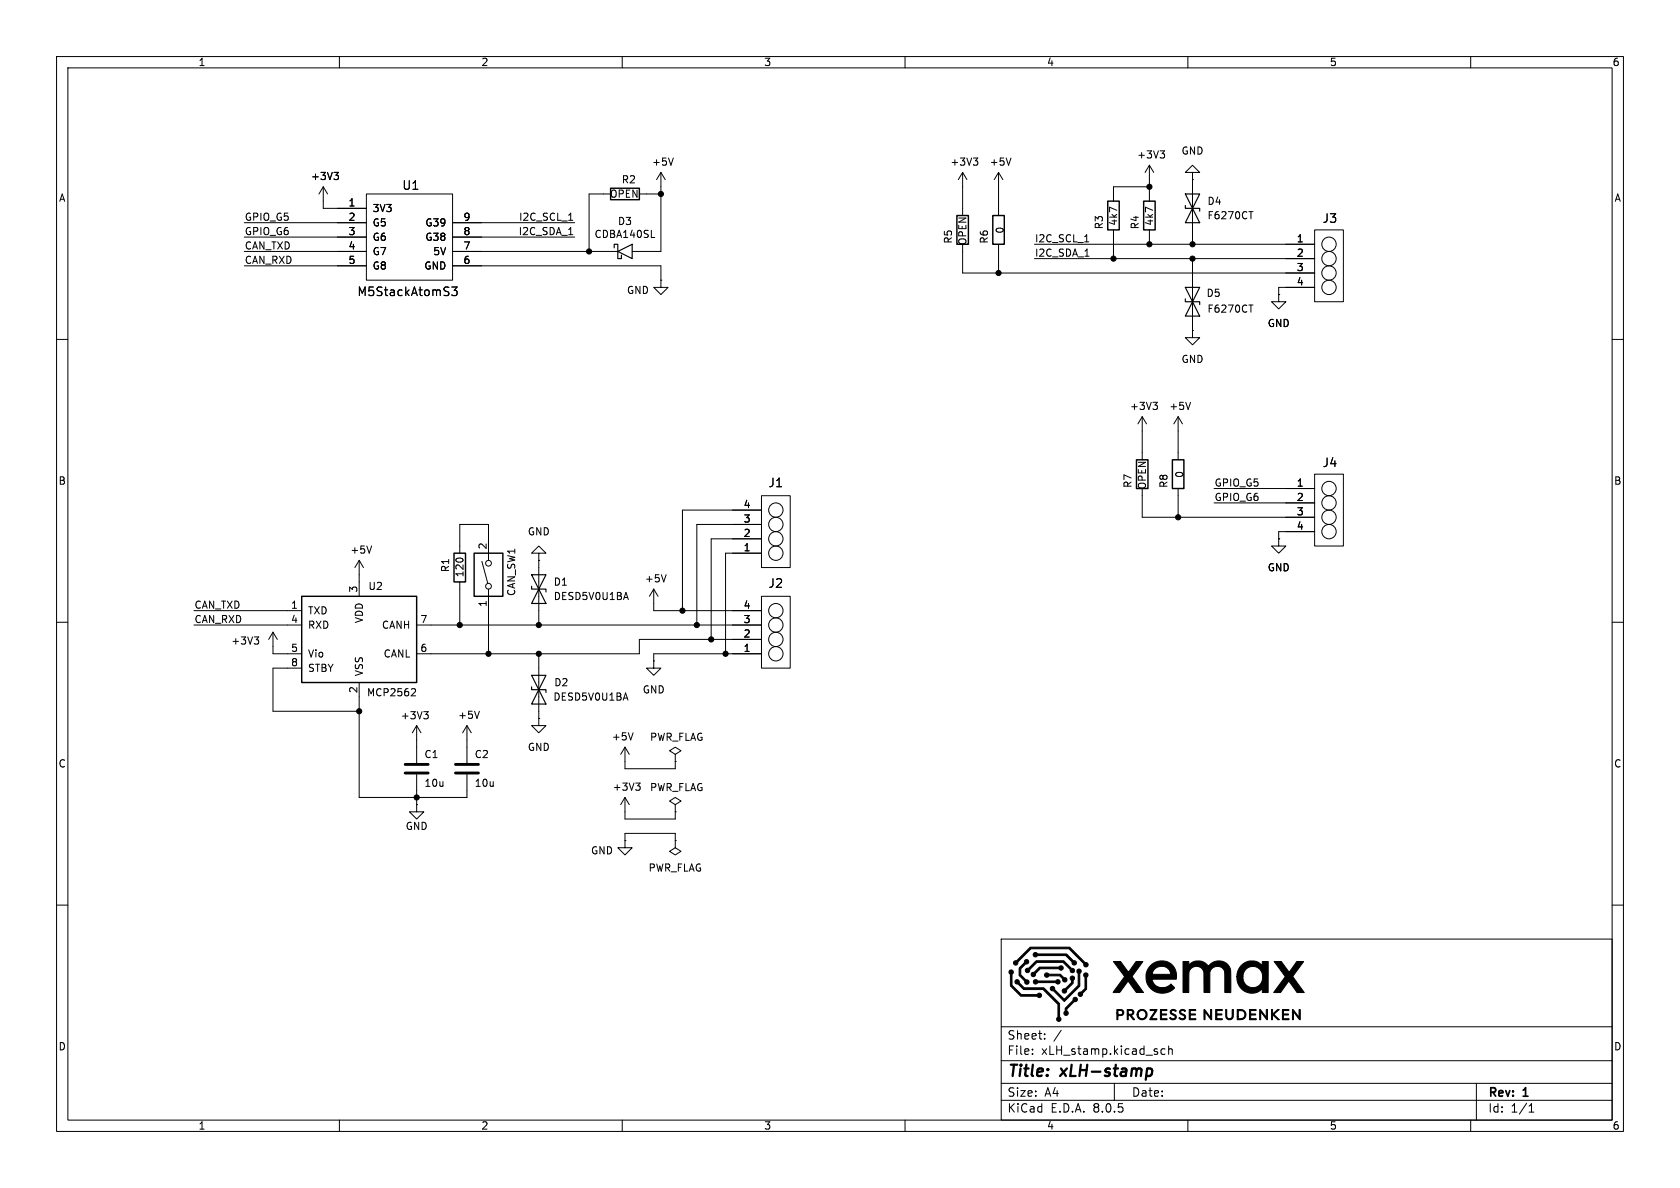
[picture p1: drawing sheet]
<svg xmlns="http://www.w3.org/2000/svg" width="297mm" height="210mm" viewBox="0 0 297 210" stroke-linecap="round" stroke-linejoin="round" font-family="sans-serif">
<g fill="none" stroke="#000" stroke-width=".18">
<path d="M10 10h277v190h-277zM12 12h273v186h-273zM60 10v2M110 10v2M160 10v2M210 10v2M260 10v2M43.2 39.4h21.6M57.1 33v3.8h7.7M57.1 33l-.7 1.3M57.1 33l.8 1.3M59 30.5h.8l-.4 .5"/>
<path d="M59.6 31l.2 .2v.3l-.2 .2M64.8 34.3h15.2v15.2h-15.2zM80 39.4h21.6M100.5 38.9h.8M107.9 34.3h-3.8v10.2M113 34.3h3.8M116.8 30.5v14h-5M116.8 30.5l-.7 1.3M116.8 30.5l.8 1.3M119 27.9l-.4 1.3M170.2 30.5v7.6M170.2 30.5l-.8 1.3"/>
<path d="M170.2 30.5l.7 1.3M172.1 27.9h.8l-.5 .5M172.6 28.4l.3 .3v.3l-.3 .2M176.5 30.5l-.7 1.3M176.5 30.5v7.6M176.5 30.5l.8 1.3M178.7 27.9l-.4 1.3M203.2 29.2v6.4M203.2 33h-6.4v2.6M203.2 29.2l-.8 1.3M203.2 29.2l.8 1.3M205.1 26.7h.8l-.4 .4"/>
<path d="M205.6 27.1l.3 .3v.3l-.3 .2M210.8 30.5h-1.3l1.3-1.3 1.3 1.3h-1.3v1.3M210.8 31.8h.1M210.8 31.8v11.4M220.8 37.4h.7M10 60h2M43.2 41.9h21.6M43.2 44.5h21.6M43.2 47h21.6M79.9 50.7h.9l-.5 .6 .4 .2v.6l-.2 .2h-.4l-.2-.2M80 41.9h21.6M80 44.5h29.2"/>
<path d="M80 47h36.8v2.5M100.5 41.5h.8M115.1 42h.7M116.8 49.5v1.3h-1.2l1.2 1.3 1.3-1.3h-1.3M116.8 49.5h.1M170.2 43.2v5.1h62.2M176.5 43.2v5.1M182.9 43.2h49.5M182.9 45.7h49.5M191.7 42.8h.8M191.8 45.3h.7M196.8 40.6v5.1"/>
<path d="M203.2 40.6v2.6M210.8 58.4v1.3h1.3l-1.3 1.3-1.3-1.3h1.3M210.8 58.4h.1M210.8 45.7v12.7M220.8 53.9h.7M226.1 52.1v1.2h1.2l-1.2 1.3-1.3-1.3h1.3M226.1 52.1h.1M232.4 40.6h5.1v12.7h-5.1zM232.4 50.8h-6.3v1.3M285 60h2M201.9 73.7l-.7 1.2M201.9 73.7v7.6"/>
<path d="M201.9 73.7l.8 1.2M203.8 71.1h.8l-.4 .5M204.4 71.6l.2 .2v.3l-.2 .3M208.3 73.7l-.8 1.2M208.3 73.7v7.6M208.3 73.7l.7 1.2M210.5 71.1l-.4 1.3M63.5 99.1v6.3M63.5 99.1l-.8 1.2M63.5 99.1l.8 1.2M65.7 96.5l-.4 1.3M81.3 97.8v-5.1h5.1v6.4"/>
<path d="M85.2 99.2l1 3.9M95.2 97.8h-1.2l1.2-1.3 1.3 1.3h-1.3v1.3M95.2 99.1h.1M95.2 99.1v11.4M134.6 87.6h5.1v12.7h-5.1zM134.6 97.8h-6.3v17.8M134.6 95.3h-8.9v17.7M134.6 92.7h-11.4v17.8M134.6 90.2h-14v17.8M201.9 86.4v5h30.5M208.3 86.4v5M214.6 86.4h17.8"/>
<path d="M214.6 88.9h17.8M226.1 95.3v1.2h1.2l-1.2 1.3-1.3-1.3h1.3M226.1 95.3h.1M232.4 83.8h5.1v12.7h-5.1zM232.4 94h-6.3v1.3M10 110h2M34.3 110.5h19M34.3 108h19M44.9 112.6h.8l-.4 .5M45.5 113.1l.2 .2v.3l-.2 .3M48.3 111.8v3.8h5M48.3 111.8l-.8 1.2"/>
<path d="M48.3 111.8l.7 1.2M53.3 118.1h-5v7.6h15.2M73.7 110.5h60.9M81.3 102.9v7.6M86.4 104.1v11.5M95.2 115.6v11.4M110.7 104.7l.4 1.3M115.6 116.8v1.3h1.2l-1.2 1.3-1.3-1.3h1.3M115.6 116.8h.1M115.6 104.1v3.9h19M115.6 104.1l-.8 1.3M115.6 104.1l.7 1.3"/>
<path d="M117.8 101.6l-.5 1.3M134.6 105.4h5.1v12.7h-5.1zM134.6 113h-21.6v2.6h-39.3M134.6 115.6h-19v1.2M285 110h2M63.5 120.7v20.3h19v-4.1M72.9 121.7l.4 .1 .2 .3-.8 .9h.8M73.7 128.3v6.6M73.7 136.9v5.3M73.7 128.3l-.8 1.2M73.7 128.3l.7 1.2M74.9 125.8h.8l-.4 .5"/>
<path d="M75.5 126.3l.2 .2v.3l-.2 .3M82.5 128.3l-.7 1.2M82.5 128.3v6.6M82.5 128.3l.8 1.2M84.7 125.7l-.4 1.3M95.2 127v1.3h1.3l-1.3 1.2-1.2-1.2h1.2M95.2 127h.1M110.5 132.1l.8 1.3M110.5 132.1v3.8h8.9v-1.3M110.5 132.1l-.8 1.3M110.6 122.5l.4 1.3M111.9 129.5l-.4 1.3"/>
<path d="M112.4 138.4h.8l-.5 .5M112.9 138.9l.3 .3v.3l-.3 .2M119.4 133.4l1-.7-1-.6-1 .6 1 .7v1.2M119.4 134.6h.1M10 160h2M73.7 142.2v1.3h1.2l-1.2 1.3-1.3-1.3h1.3M73.7 142.2h.1M110.5 148.6v1.3h-1.3l1.3 1.2 1.3-1.2h-1.3M110.5 148.6h.1M110.5 141v3.8h8.9v-1.3M110.5 148.6v-1.3h8.9v1.3M110.5 141l-.8 1.2"/>
<path d="M110.5 141l.8 1.2M119.4 148.6v1.3l1 .6-1 .6-1-.6 1-.6M119.4 148.6h.1M119.4 142.2l1-.6-1-.6-1 .6 1 .6v1.3M119.4 143.5h.1M285 160h2M177 166h108v32h-108zM60 198v2M110 198v2M160 198v2M177 194.5h108M177 191.5h108"/>
<path d="M177 187.5h108M177 181.5h108M182.5 186.3v.1M182.5 185.5v.1M184.7 183.6v.1M184.7 182.8v.1M187.6 182.1l-1.3 2M197 191.5v3M206 185.5l-.5-.1-.3 .3v.4l.2 .2h.6M206.6 185.5l.2-.1 .4 .1v.9M206.6 184.9v1.5M210 198v2"/>
<path d="M260 198v2M261 191.5v6.5M270.3 196.6h.9M270.3 195.5l.4-.4v1.5"/>
<circle cx="234.9" cy="48.3" r="1.27"/>
<circle cx="234.9" cy="43.2" r="1.27"/>
<circle cx="234.9" cy="50.8" r="1.27"/>
<circle cx="234.9" cy="45.7" r="1.27"/>
<circle cx="86.4" cy="99.6" r=".51"/>
<circle cx="137.2" cy="92.7" r="1.27"/>
<circle cx="137.2" cy="90.2" r="1.27"/>
<circle cx="137.2" cy="97.8" r="1.27"/>
<circle cx="137.2" cy="95.2" r="1.27"/>
<circle cx="234.9" cy="91.4" r="1.27"/>
<circle cx="234.9" cy="88.9" r="1.27"/>
<circle cx="234.9" cy="86.4" r="1.27"/>
<circle cx="234.9" cy="94" r="1.27"/>
<circle cx="86.4" cy="103.6" r=".51"/>
<circle cx="137.2" cy="115.6" r="1.27"/>
<circle cx="137.2" cy="107.9" r="1.27"/>
<circle cx="137.2" cy="110.5" r="1.27"/>
<circle cx="137.2" cy="113" r="1.27"/>
</g>
<path d="M203 188.9h.4l.2 .2v.7a.66 .66 0 0 1-.8 .4" fill="none" stroke="#000" stroke-width=".4"/>
<path d="M71.6 136.7h4.1M71.6 135.1h4.1M80.5 136.7h4.1M80.5 135.1h4.1" fill="none" stroke="#000" stroke-width=".51"/>
<path d="M107.9 33.3h5.1v2h-5.1zM169.2 38.1h2v5.1h-2zM175.5 38.1h2v5.1h-2zM195.8 35.6h2.1v5h-2.1zM202.2 35.6h2v5h-2zM80.3 97.8h2v5.1h-2zM83.8 97.8h5.1v7.6h-5.1zM200.9 81.3h2v5.1h-2zM207.3 81.3h2v5.1h-2zM53.3 105.4h20.4v15.3h-20.4z" fill="none" stroke="#000" stroke-width=".25"/>
<g fill="none" stroke="#000" stroke-width=".2">
<path d="M209.5 36.3v.5h2.6v.5M209.5 34.3h2.6l-1.3 2.5zM210.8 36.8l1.3 2.6h-2.6zM108.6 43.8v-.6h.6v2.5h.7v-.6M109.2 44.5l2.6-1.3v2.5zM209.5 50.8h2.6l-1.3 2.5zM209.5 52.8v.5h2.6v.5M210.8 53.3l1.3 2.6h-2.6zM94 103.6v.5h2.5v.5M94 101.6h2.5l-1.3 2.5zM94 119.4h2.5l-1.3 2.5zM95.2 104.1l1.3 2.6h-2.5z"/>
<path d="M94 121.4v.5h2.5v.5M95.2 121.9l1.3 2.6h-2.5z"/>
</g>
<g fill="#000" stroke="#000" stroke-width=".18">
<path d="M181.2 169.8a.4 .4 0 0 1 .5-.1 .4 .4 0 0 1 .1 .5 .4 .4 0 0 1-.5 .2l-.8 .8v1.1l.9 .9a.4 .4 0 0 1 .5 .4 .4 .4 0 0 1-.5 .4 .4 .4 0 0 1-.2-.6l-1-1v-1.3l.9-.9zM182.4 172l.4-.1 1-.9h3.4a.4 .4 0 0 1 .6-.2 .4 .4 0 0 1 0 .7 .4 .4 0 0 1-.6-.3h-3.3l-.8 .9a.4 .4 0 0 1-.5 .6 .4 .4 0 0 1-.2-.7zM182.8 173.3a.4 .4 0 0 1 .6 .1h3.3a.41 .41 0 0 1 .6-.1 .41 .41 0 0 1-.1 .7 .41 .41 0 0 1-.6-.3h-3.2a.4 .4 0 0 1-.5 .2 .4 .4 0 0 1-.1-.6zM178.5 171.6a.4 .4 0 0 1 .6 0 .4 .4 0 0 1-.2 .6v2l1.7 1.6h2.7a.41 .41 0 0 1 .7-.2 .41 .41 0 0 1 0 .7 .41 .41 0 0 1-.7-.2h-2.9l-1.8-1.8v-2.1l-.2-.4zM185.8 174.5a.4 .4 0 0 1 .5-.1 .4 .4 0 0 1 .1 .5l1.8 1.7 2.4-2.4v-2.1a.4 .4 0 0 1-.2-.6 .4 .4 0 0 1 .7 0 .4 .4 0 0 1-.2 .6v2.2l-2.7 2.7-2-1.9a.41 .41 0 0 1-.4-.1 .41 .41 0 0 1 0-.5zM189.3 172.7a.4 .4 0 0 1 .6 0 .4 .4 0 0 1-.2 .6v.5l-1.1 1.2a.4 .4 0 0 1-.4 .6 .4 .4 0 0 1-.4-.5 .4 .4 0 0 1 .5-.3l1.1-1.1v-.4a.47 .47 0 0 1-.1-.6zM184.8 172.1l.3-.1 .3 .2h2.1l.6 .6a.4 .4 0 0 1 .5 .4 .4 .4 0 0 1-.5 .4 .4 .4 0 0 1-.2-.6l-.6-.5h-1.9a.4 .4 0 0 1-.5 .2 .4 .4 0 0 1-.1-.6zM189.8 176.4a.4 .4 0 0 1 .7 .2 .4 .4 0 0 1-.6 .5l-1.3 1.3v.3a.41 .41 0 0 1 .1 .7 .41 .41 0 0 1-.6-.1 .41 .41 0 0 1 .2-.6v-.5l1.4-1.4zM181.4 171.3l.4-.1 1.4-1.4h4.9l1.3 1.4a.41 .41 0 0 1 .6 .3 .41 .41 0 0 1-.5 .5 .41 .41 0 0 1-.3-.6l-1.3-1.3h-4.6l-1.3 1.3a.4 .4 0 0 1-.4 .5 .4 .4 0 0 1-.2-.6zM182.8 168.5l.3-.1 .3 .2h5.2l1.1 1.2a.41 .41 0 0 1 .6 .3 .41 .41 0 0 1-.4 .5 .41 .41 0 0 1-.4-.6l-1.1-1.1h-5a.4 .4 0 0 1-.6 .2 .4 .4 0 0 1 0-.6zM191.6 172.1a.4 .4 0 0 1 .7 0 .4 .4 0 0 1-.2 .6v2.2l-.7 .7a.4 .4 0 0 1-.4 .5 .4 .4 0 0 1-.4-.4 .4 .4 0 0 1 .6-.3l.6-.7v-2l-.2-.2zM179.2 170l.5-.2 2.4-2.4h7l2.7 2.8a.41 .41 0 0 1 .6 .3 .41 .41 0 0 1-.5 .4 .41 .41 0 0 1-.3-.5l-2.6-2.7h-6.7l-2.3 2.3a.45 .45 0 0 1-.3 .5 .45 .45 0 0 1-.5-.2z"/>
<path d="M196.8 170h1.3l1.4 1.9 1.3-1.9h1.2l-1.6 2.2a.39 .39 0 0 0-.3 .4 .39 .39 0 0 0 .3 .3l1.8 2.5h-1.3l-1.5-2-.9 1.3a.92 .92 0 0 1-.8 .8l-.9-.1 2-2.8zM197.4 178.5h.4a.57 .57 0 0 1 .9 .4 .57 .57 0 0 1-.7 .6h-.4v.8h-.2v-1.2h.2a.21 .21 0 0 0 .1 .3 .21 .21 0 0 0 .2 0 .4 .4 0 0 0 .6-.4 .4 .4 0 0 0-.6-.4h-.3v.5h-.2zM199.3 178.5h.3a.54 .54 0 0 1 .8 .3 .54 .54 0 0 1-.4 .7l.6 .7-.2 .1-.7-.8h-.2v.8h-.2v-1h.2a.48 .48 0 0 0 .5 0 .48 .48 0 0 0 .2-.6l-.7-.1v.7h-.2zM203.4 170.7a2.65 2.65 0 0 1 3.2-.6 2.65 2.65 0 0 1 1.3 3h-4.2a1.94 1.94 0 0 0 3.3 .8l.4 .5a.25 .25 0 0 1 .3 .2 .25 .25 0 0 1-.3 .3 2.92 2.92 0 0 1-3.3 .3 2.92 2.92 0 0 1-1.5-3h4.4a1.67 1.67 0 0 0-1.7-1.4 1.67 1.67 0 0 0-1.6 1.4h-1.1l.3-.8zM212.8 178.5h.2l1 1.3v-1.3h.2v1.8l-1.2-1.4v1.4h-.1zM209.1 170h1.1v.6a2.18 2.18 0 0 1 3.4 .2 2.18 2.18 0 0 1 2.7-.8 2.18 2.18 0 0 1 1.3 2.5v3h-1.1v-2.8a1.41 1.41 0 0 0-.4-1.6 1.41 1.41 0 0 0-1.7 0l-.5 .8v3.6h-1l-.1-3.6a1.37 1.37 0 0 0-1.6-1 1.37 1.37 0 0 0-1 1.7v2.9h-1.1zM219.6 170.5a2.5 2.5 0 0 1 3.6 .2v-.7h1v5.5l-1-.1-.1-.7a2.6 2.6 0 0 1-3 .6 2.6 2.6 0 0 1-1.4-2.6h1a1.78 1.78 0 0 0 2.1 1.9 1.78 1.78 0 0 0 1.3-2.5 1.74 1.74 0 0 0-1.9-1.2 1.74 1.74 0 0 0-1.5 1.8h-1a2.83 2.83 0 0 1 .9-2.2zM222.7 178.5l.2 .1 1 1.3v-1.4h.2v1.8l-.2-.1-1-1.3v1.4h-.2zM224.8 178.5h.2v.8l.9-.8h.2l-.9 .8 1 1h-.3l-.9-.9v.9h-.2zM225.2 170h1.3l1.4 1.8 1.4-1.8h1.2l-2 2.6 2.1 2.9h-1.3l-1.5-2.1-1.4 2.1-1.2-.1 1.9-2.5a.29 .29 0 0 0 .1-.3 .29 .29 0 0 0-.2-.3zM228.5 178.5l.2 .1 .9 1.3 .1-1.4h.2v1.8l-.2-.1-1-1.3v1.4h-.2zM179.5 173.3a.41 .41 0 0 1 .5-.1 .41 .41 0 0 1 .2 .5l.9 .9h3.4l2.8 2.8v2.4a.4 .4 0 0 1 .2 .6 .4 .4 0 0 1-.6 0 .4 .4 0 0 1 .1-.6v-2.2l-2.6-2.7h-3.4l-1-.9a.41 .41 0 0 1-.5-.2 .41 .41 0 0 1 0-.5z"/>
<path d="M201.3 178.6a.89 .89 0 0 1 1.4 .3 .89 .89 0 0 1-.6 1.3 .89 .89 0 0 1-1.1-.8h.2a.7 .7 0 0 0 1 .6 .7 .7 0 0 0 .1-1.2 .7 .7 0 0 0-1.1 .4v.2h-.2zM203.3 178.5h1.2l-1 1.6h1v.2h-1.2l1-1.6-1-.1zM205.2 178.5h1.1v.1h-1v.6h.9v.2h-.9v.7h1v.2h-1.2zM207 178.6a.61 .61 0 0 1 .9 .1v.1a.42 .42 0 0 0-.5-.2 .42 .42 0 0 0-.3 .4l.1 .1a.61 .61 0 0 1 .7 .4 .61 .61 0 0 1-.1 .7 .61 .61 0 0 1-1-.3l.1-.1a.45 .45 0 0 0 .5 .3 .45 .45 0 0 0 .3-.4l-.2-.2a.6 .6 0 0 1-.5-.9zM208.7 178.6a.48 .48 0 0 1 .5-.2 .48 .48 0 0 1 .3 .4 .58 .58 0 0 0-.7 0 .55 .55 0 0 0 .6 .6 .55 .55 0 0 1 0 .8 .55 .55 0 0 1-.7 0l-.3-.2 .1-.2a.44 .44 0 0 0 .5 .3 .44 .44 0 0 0 .4-.5l-.2-.1a.57 .57 0 0 1-.6-.3 .57 .57 0 0 1 .1-.6zM210.2 178.5h1.2v.1h-1v.6h.9v.2h-.9v.7h1v.2h-1.2zM214.9 178.5h1.2v.1h-1v.6h.9v.2h-.9v.7h1v.2h-1.2zM216.7 178.5h.2v.5a.7 .7 0 0 0 .7 1l.2-.3v-1.2h.2v.8a.72 .72 0 0 1-.7 1 .72 .72 0 0 1-.6-1zM218.7 178.5h.5a.93 .93 0 0 1 1.1 1 .93 .93 0 0 1-1.3 .8h-.3v-.6h.2a.3 .3 0 0 0 .1 .4 .3 .3 0 0 0 .4 0 .71 .71 0 0 0 .7-.8 .71 .71 0 0 0-.8-.6h-.4v1h-.2zM220.9 178.5h1.2v.1h-1v.6h.9v.2h-.9v.7h1v.2h-1.2zM226.7 178.5h1.2v.1h-1v.6h.9v.2h-.9v.7h1v.2h-1.2z"/>
<circle cx="116.8" cy="34.3" r=".46"/>
<circle cx="203.2" cy="33" r=".46"/>
<circle cx="104.1" cy="44.5" r=".46"/>
<circle cx="176.5" cy="48.3" r=".46"/>
<circle cx="196.8" cy="45.7" r=".46"/>
<circle cx="203.2" cy="43.2" r=".46"/>
<circle cx="210.8" cy="43.2" r=".46"/>
<circle cx="210.8" cy="45.7" r=".46"/>
<circle cx="208.3" cy="91.4" r=".46"/>
<circle cx="81.3" cy="110.5" r=".46"/>
<circle cx="86.4" cy="115.6" r=".46"/>
<circle cx="95.2" cy="115.6" r=".46"/>
<circle cx="95.2" cy="110.5" r=".46"/>
<circle cx="120.6" cy="108" r=".46"/>
<circle cx="123.2" cy="110.5" r=".46"/>
<circle cx="125.7" cy="113" r=".46"/>
<circle cx="128.3" cy="115.6" r=".46"/>
<circle cx="63.5" cy="125.7" r=".46"/>
<circle cx="73.7" cy="141" r=".46"/>
</g>
<g font-size="2.8">
<text x="178" y="190.9">Title:</text>
<text x="187.7" y="190.9">xLH-stamp</text>
</g>
<g font-size="2.1">
<text x="71" y="33.8">U1</text>
<text x="233.7" y="39.6">J3</text>
<text x="63.1" y="52.6">M5StackAtomS3</text>
<text x="233.7" y="82.8">J4</text>
<text x="135.8" y="86.3">J1</text>
<text x="135.8" y="104.1">J2</text>
<text x="178" y="184">Sheet:</text>
<text x="178" y="186.7">File:</text>
<text x="184.1" y="186.7">xLH_stamp.kicad_sch</text>
<text x="178" y="196.9">KiCad</text>
<text x="178" y="194.1">Size:</text>
<text x="184.7" y="194.1">A4</text>
<text x="185.7" y="196.9">E.D.A.</text>
<text x="193.3" y="196.9">8.0.5</text>
<text x="200" y="194.1">Date:</text>
<text x="263" y="194.3">Rev:</text>
<text x="263" y="196.9">Id:</text>
<text x="267.1" y="196.9">1/1</text>
<text x="269.4" y="194.3">1</text>
</g>
<g font-size="1.8">
<text x="35" y="11.9">1</text>
<text x="85" y="11.9">2</text>
<text x="135" y="11.9">3</text>
<text x="185" y="11.9">4</text>
<text x="235" y="11.9">5</text>
<text x="285" y="11.9">6</text>
<text x="115.2" y="29.5">+5V</text>
<text x="167.9" y="29.5">+3V3</text>
<text x="174.9" y="29.5">+5V</text>
<text x="200.9" y="28.2">+3V3</text>
<text x="208.8" y="27.5">GND</text>
<text x="10.3" y="35.9">A</text>
<text x="54.9" y="32">+3V3</text>
<text x="107.7" y="35.2">OPEN</text>
<text x="109.8" y="32.6">R2</text>
<text x="285.3" y="35.9">A</text>
<text x="43.2" y="41.6">GPIO_G6</text>
<text x="43.2" y="39.1">GPIO_G5</text>
<text x="61.5" y="36.6">1</text>
<text x="61.5" y="39.1">2</text>
<text x="61.5" y="41.7">3</text>
<text x="65.8" y="37.7">3V3</text>
<text x="65.8" y="40.2">G5</text>
<text x="75.1" y="40.2">G39</text>
<text x="81.8" y="41.7">8</text>
<text x="81.8" y="39.1">9</text>
<text x="91.6" y="41.6">I2C_SDA_1</text>
<text x="91.7" y="39.1">I2C_SCL_1</text>
<text x="109.1" y="40">D3</text>
<text x="177.6" y="41.4" transform="rotate(-90 177.6 41.4)">0</text>
<text x="195.2" y="40.6" transform="rotate(-90 195.2 40.6)">R3</text>
<text x="197.7" y="40" transform="rotate(-90 197.7 40)">4k7</text>
<text x="201.5" y="40.6" transform="rotate(-90 201.5 40.6)">R4</text>
<text x="204.1" y="40" transform="rotate(-90 204.1 40)">4k7</text>
<text x="213.4" y="36.4">D4</text>
<text x="213.4" y="39">F6270CT</text>
<text x="43.2" y="46.7">CAN_RXD</text>
<text x="43.2" y="44.2">CAN_TXD</text>
<text x="61.5" y="44.2">4</text>
<text x="61.5" y="46.7">5</text>
<text x="65.8" y="42.8">G6</text>
<text x="65.8" y="45.3">G7</text>
<text x="65.8" y="47.9">G8</text>
<text x="74.9" y="47.9">GND</text>
<text x="75.1" y="42.8">G38</text>
<text x="76.5" y="45.3">5V</text>
<text x="81.8" y="46.7">6</text>
<text x="81.8" y="44.2">7</text>
<text x="105" y="42.3">CDBA140SL</text>
<text x="168.5" y="43.2" transform="rotate(-90 168.5 43.2)">R5</text>
<text x="171" y="43.4" transform="rotate(-90 171 43.4)">OPEN</text>
<text x="174.9" y="43.2" transform="rotate(-90 174.9 43.2)">R6</text>
<text x="182.9" y="45.5">I2C_SDA_1</text>
<text x="182.9" y="42.9">I2C_SCL_1</text>
<text x="229.2" y="42.9">1</text>
<text x="229.2" y="45.5">2</text>
<text x="110.7" y="52.2">GND</text>
<text x="213.2" y="52.7">D5</text>
<text x="229.2" y="48">3</text>
<text x="229.2" y="50.5">4</text>
<text x="213.4" y="55.5">F6270CT</text>
<text x="224" y="58">GND</text>
<text x="208.8" y="64.4">GND</text>
<text x="199.7" y="72.7">+3V3</text>
<text x="206.6" y="72.7">+5V</text>
<text x="10.3" y="85.9">B</text>
<text x="131.4" y="89.9">4</text>
<text x="200.3" y="86.4" transform="rotate(-90 200.3 86.4)">R7</text>
<text x="202.8" y="86.6" transform="rotate(-90 202.8 86.6)">OPEN</text>
<text x="206.6" y="86.4" transform="rotate(-90 206.6 86.4)">R8</text>
<text x="209.4" y="84.6" transform="rotate(-90 209.4 84.6)">0</text>
<text x="214.6" y="86.1">GPIO_G5</text>
<text x="214.6" y="88.6">GPIO_G6</text>
<text x="229.2" y="86.1">1</text>
<text x="229.2" y="88.6">2</text>
<text x="285.3" y="85.9">B</text>
<text x="93.2" y="94.8">GND</text>
<text x="131.4" y="95">2</text>
<text x="131.4" y="92.5">3</text>
<text x="229.2" y="91.2">3</text>
<text x="229.2" y="93.7">4</text>
<text x="61.8" y="98.1">+5V</text>
<text x="79.6" y="101.2" transform="rotate(-90 79.6 101.2)">R1</text>
<text x="86.1" y="97.2" transform="rotate(-90 86.1 97.2)">2</text>
<text x="131.4" y="97.5">1</text>
<text x="224" y="101.2">GND</text>
<text x="34.3" y="107.7">CAN_TXD</text>
<text x="51.4" y="107.7">1</text>
<text x="63.2" y="104.8" transform="rotate(-90 63.2 104.8)">3</text>
<text x="65" y="104.5">U2</text>
<text x="82.1" y="102.1" transform="rotate(-90 82.1 102.1)">120</text>
<text x="86.1" y="107.4" transform="rotate(-90 86.1 107.4)">1</text>
<text x="91.3" y="105.5" transform="rotate(-90 91.3 105.5)">CAN_SW1</text>
<text x="97.8" y="103.7">D1</text>
<text x="97.8" y="106.3">DESD5V0U1BA</text>
<text x="113.9" y="103.1">+5V</text>
<text x="131.4" y="107.7">4</text>
<text x="34.3" y="110.2">CAN_RXD</text>
<text x="51.4" y="110.2">4</text>
<text x="54.4" y="108.8">TXD</text>
<text x="54.4" y="111.4">RXD</text>
<text x="64.4" y="110.3" transform="rotate(-90 64.4 110.3)">VDD</text>
<text x="67.4" y="111.4">CANH</text>
<text x="74.2" y="110.2">7</text>
<text x="131.4" y="112.8">2</text>
<text x="131.4" y="110.2">3</text>
<text x="40.8" y="114.1">+3V3</text>
<text x="51.4" y="115.3">5</text>
<text x="51.4" y="117.9">8</text>
<text x="54.4" y="116.4">Vio</text>
<text x="54.4" y="119">STBY</text>
<text x="64.4" y="119.6" transform="rotate(-90 64.4 119.6)">VSS</text>
<text x="67.7" y="116.4">CANL</text>
<text x="74.2" y="115.3">6</text>
<text x="131.4" y="115.3">1</text>
<text x="63.2" y="122.6" transform="rotate(-90 63.2 122.6)">2</text>
<text x="64.8" y="123.3">MCP2562</text>
<text x="97.7" y="124.1">DESD5V0U1BA</text>
<text x="97.9" y="121.5">D2</text>
<text x="113.5" y="122.8">GND</text>
<text x="70.8" y="127.4">+3V3</text>
<text x="80.9" y="127.3">+5V</text>
<text x="108.1" y="131.1">+5V</text>
<text x="114.8" y="131.2">PWR_FLAG</text>
<text x="10.3" y="135.9">C</text>
<text x="74.9" y="134.2">C1</text>
<text x="83.8" y="134.2">C2</text>
<text x="93.2" y="132.9">GND</text>
<text x="285.3" y="135.9">C</text>
<text x="74.9" y="139.3">10u</text>
<text x="83.8" y="139.3">10u</text>
<text x="108.2" y="140">+3V3</text>
<text x="114.8" y="140.1">PWR_FLAG</text>
<text x="71.6" y="146.9">GND</text>
<text x="104.4" y="151.2">GND</text>
<text x="114.6" y="154.3">PWR_FLAG</text>
<text x="10.3" y="185.9">D</text>
<text x="285.3" y="185.9">D</text>
<text x="35" y="199.9">1</text>
<text x="85" y="199.9">2</text>
<text x="135" y="199.9">3</text>
<text x="185" y="199.9">4</text>
<text x="235" y="199.9">5</text>
<text x="285" y="199.9">6</text>
</g>
</svg>
